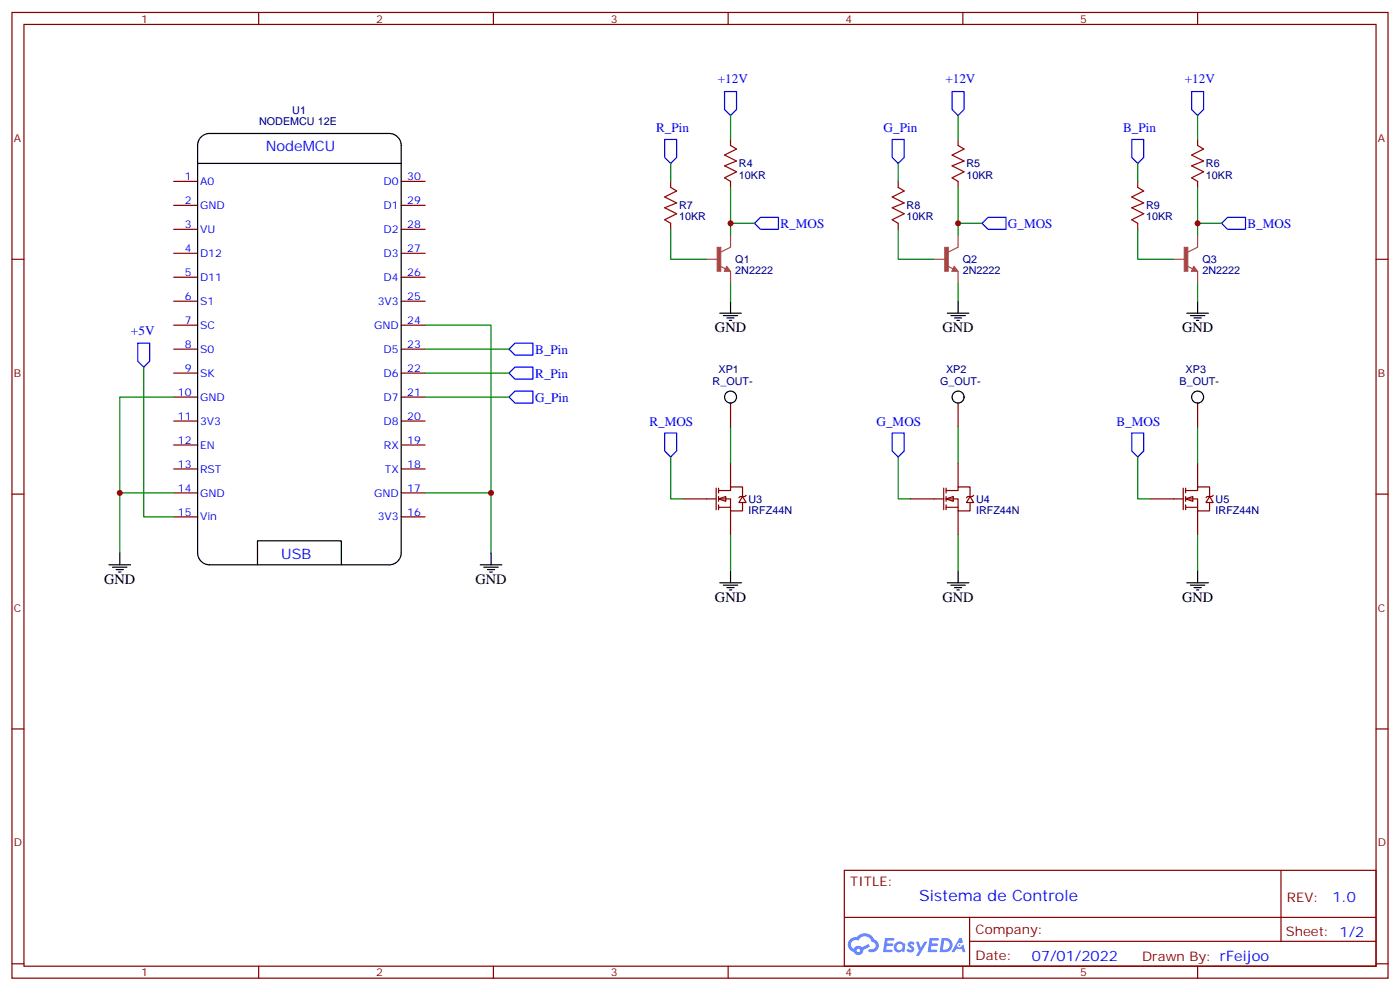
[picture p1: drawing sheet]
<svg xmlns="http://www.w3.org/2000/svg" width="412mm" height="292mm" viewBox="0 0 412 292" stroke-linecap="round" stroke-linejoin="round" font-family="sans-serif">
<g fill="none" stroke="#870000" stroke-width=".35">
<path d="M3.5 3.7h405.4v284.3h-405.4zM7.1 7.2h398.2v277.3h-398.2zM76.2 3.7v3.5M145.3 3.7v3.5M214.5 3.7v3.5M283.6 3.7v3.5M352.8 3.7v3.5M3.5 76.3h3.6M405.3 76.3h3.6M3.5 145.5h3.6M405.3 145.5h3.6M3.5 214.6h3.6"/>
<path d="M405.3 214.6h3.6M248.7 256.3h156.6v28.2h-156.6zM377.3 256.3v20.9M248.7 270.1h156.5M285.6 277.2h119.6M285.6 270.1v14.1M3.5 283.8h3.6M76.2 284.5v3.5M145.3 284.5v3.5M214.5 284.5v3.5M283.6 284.5v3.5M352.8 284.5v3.5"/>
<path d="M405.3 283.8h3.6"/>
</g>
<g fill="#5487ff">
<path d="M267.7 277.4a1.22 1.22 0 0 1 1.7 .3l-.4 .6a.47 .47 0 0 0-.3-.4 .47 .47 0 0 0-.5 .2l.1 .2a1.14 1.14 0 0 1 .8 1.7 1.14 1.14 0 0 1-1.9 0l-.2-.2 .5-.5 .7 .4a.29 .29 0 0 0 .3-.2 .29 .29 0 0 0-.2-.4 1.04 1.04 0 0 1-.6-1.7z"/>
<path d="M260.7 276.2h2.4l.3 .2-.2 .5h-1.8l-.1 .9h1.5l.3 .3-.3 .4h-1.6l-.2 1.1 1.7 .1 .2 .3-.2 .3h-2.6z"/>
<path d="M273.8 276.2h2.4l.3 .2-.1 .5h-1.8l-.2 .9h1.6l.3 .3-.4 .4h-1.6l-.1 1.1 1.7 .1 .2 .3-.2 .3h-2.6z"/>
<path d="M282.6 276.2h.7l.3 1.2-.6 .4a.69 .69 0 0 0-1 .2 .69 .69 0 0 0 .4 1 .69 .69 0 0 0 .9-.6l.5-.3 .6 2.2h-.8l-.2-.9h-1.8l-.5 .9h-.8z"/>
<path d="M269.8 277.3h.8l.6 1.8 1.1-1.8h.9l-2.6 4.2h-.8l.9-1.6z"/>
<path d="M277.4 276.2l-.6 4.1h1.3a2.11 2.11 0 0 0 2.5-2.1 2.11 2.11 0 0 0-2.5-2zM278.1 276.9a1.39 1.39 0 0 1 1.7 1.4 1.39 1.39 0 0 1-1.8 1.3h-.3z"/>
<path d="M263.7 277.8a1.54 1.54 0 0 0-.1 2.2 1.54 1.54 0 0 0 2.2 .1l.6 .2 .3-2.3-.2-.2h-.4a1.49 1.49 0 0 0-2.4 0zM264 278.8a.94 .94 0 0 1 1.8 0 .94 .94 0 0 1-1.8 0z"/>
<path d="M250.4 276.6a2.18 2.18 0 0 0 1.1 3.7 1.44 1.44 0 0 0 1.6 .9 1.44 1.44 0 0 0 1.2-1.5l2-1-.5-.7-1.9 .9a1.47 1.47 0 0 0-2.4 .5 1.39 1.39 0 0 1-.7-2 1.39 1.39 0 0 1 2-.4 2.12 2.12 0 0 1 2.2-1.3 2.12 2.12 0 0 1 1.9 1.6 1.14 1.14 0 0 1 1.1 1.5 1.14 1.14 0 0 1-1.7 .7 .43 .43 0 0 0-.5 .4 .43 .43 0 0 0 .4 .4 1.98 1.98 0 0 0 2.5-1.2 1.98 1.98 0 0 0-1.2-2.5 3.1 3.1 0 0 0-5.3-.7l-.9 .1zM252.3 279.9a.55 .55 0 0 1 1.1 0 .55 .55 0 0 1-1.1 0z"/>
<circle cx="282.6" cy="278.3" r=".26"/>
</g>
<g fill="none" stroke="#870000" stroke-width=".35">
<path d="M51.2 53.4h7M118.2 53.4h7M197.6 53.4v1.8M215.2 41.1v1.7M215.2 53.4v1.8M264.6 53.4v1.8M282.2 41.1v1.7M282.2 53.4v1.8M335.1 53.4v1.8M352.8 41.1v1.7M352.8 53.4v1.8M51.2 74.6h7"/>
<path d="M51.2 67.5h7M51.2 60.5h7M118.2 74.6h7M118.2 67.5h7M118.2 60.5h7M197.6 65.8v1.7M264.6 65.8v1.7M335.1 65.8v1.7M51.2 95.7h7M51.2 88.7h7M51.2 81.6h7M118.2 95.7h7"/>
<path d="M118.2 88.7h7M118.2 81.6h7M51.2 116.9h7M51.2 109.9h7M51.2 102.8h7M118.2 116.9h7M118.2 109.9h7M118.2 102.8h7M51.2 138.1h7M51.2 131h7M51.2 124h7M118.2 138.1h7"/>
<path d="M118.2 131h7M118.2 124h7M51.2 152.2h7M51.2 145.1h7M118.2 152.2h7M118.2 145.1h7"/>
</g>
<g fill="none" stroke="#000" stroke-width=".35">
<path d="M58.2 48.1h60M59.2 40.3a3.5 3.5 0 0 1 2.5-1h53a3.5 3.5 0 0 1 3.5 3.5v120a3.5 3.5 0 0 1-3.5 3.5h-53a3.5 3.5 0 0 1-3.5-3.5v-120a3.5 3.5 0 0 1 1-2.5zM212 92.2h6.4M213.1 92.9h4.2M214.1 93.6h2.2M214.8 94.3h.7M215.2 88.7v3.5M279 92.2h6.4M280.1 92.9h4.2M281.2 93.6h2.1M281.9 94.3h.7M282.2 88.7v3.5"/>
<path d="M349.6 92.2h6.4M350.7 92.9h4.2M351.7 93.6h2.1M352.4 94.3h.7M352.8 88.7v3.5M32.1 166.3h6.4M33.2 167h4.2M34.2 167.7h2.1M34.9 168.4h.7M35.3 162.8v3.5M75.8 166.3v-7.1h24.7v7.1M141.5 166.3h6.3"/>
<path d="M142.5 167h4.3M143.6 167.7h2.1M144.3 168.4h.7M144.6 162.8v3.5"/>
</g>
<g fill="none" stroke="#00f" stroke-width=".35">
<path d="M213.4 27h3.6v5.2l-1.8 1.8-1.8-1.8zM280.5 27h3.5v5.2l-1.8 1.8-1.7-1.8zM351 27h3.5v5.2l-1.7 1.8-1.8-1.8zM195.8 41.1h3.5v5.3l-1.7 1.7-1.8-1.7zM262.8 41.1h3.5v5.3l-1.7 1.7-1.8-1.7zM333.4 41.1h3.5v5.3l-1.8 1.7-1.7-1.7zM222.2 65.8l1.8-1.8h5.3v3.5h-5.3zM289.3 65.8l1.7-1.8h5.3v3.5h-5.3zM359.8 65.8l1.8-1.8h5.3v3.5h-5.3zM40.6 101h3.5v5.3l-1.8 1.8-1.7-1.8zM149.9 102.8l1.8-1.8h5.3v3.6h-5.3zM149.9 109.9l1.8-1.8h5.3v3.5h-5.3z"/>
<path d="M149.9 116.9l1.8-1.8h5.3v3.6h-5.3z"/>
</g>
<g fill="none" stroke="#008700" stroke-width=".35">
<path d="M215.2 34v7.1M282.2 34v7.1M352.8 34v7.1M197.6 48.1v5.3M215.2 55.2v14.1M264.6 48.1v5.3M282.2 55.2v14.1M335.1 48.1v5.3M352.8 55.2v14.1M197.6 67.5v8.8h10.5M215.2 65.8h7M264.6 67.5v8.8h10.6"/>
<path d="M282.2 65.8h7.1M335.1 67.5v8.8h10.6M352.8 65.8h7M125.2 95.7h19.4v49.4M215.2 83.4v5.3M282.2 83.4v5.3M352.8 83.4v5.3M42.3 108.1v44.1h8.9M51.2 116.9h-15.9v28.2M125.2 116.9h24.7M125.2 109.9h24.7M125.2 102.8h24.7"/>
<path d="M51.2 145.1h-15.9v17.7M125.2 145.1h19.4v17.7"/>
</g>
<path d="M197.6 55.2l1.7 1-3.5 1.8 3.5 1.8-3.5 1.4 3.5 1.7-3.5 1.8 1.8 1.1M215.2 42.8l1.8 1.1-3.6 1.7 3.6 1.8-3.6 1.4 3.6 1.8-3.6 1.8 1.8 1M264.6 55.2l1.7 1-3.5 1.8 3.5 1.8-3.5 1.4 3.5 1.7-3.5 1.8 1.8 1.1M282.2 42.8l1.8 1.1-3.5 1.7 3.5 1.8-3.5 1.4 3.5 1.8-3.5 1.8 1.7 1M335.1 55.2l1.8 1-3.5 1.8 3.5 1.8-3.5 1.4 3.5 1.7-3.5 1.8 1.7 1.1M352.8 42.8l1.7 1.1-3.5 1.7 3.5 1.8-3.5 1.4 3.5 1.8-3.5 1.8 1.8 1" fill="none" stroke="#a10000" stroke-width=".35"/>
<g fill="none" stroke="#a64a4a" stroke-width=".35">
<path d="M208.1 76.3h3.5M212 78.3l1.8 .9M214.1 78.5l1 1.4h-1.7zM214.1 79.2l.2 .3h-.6l.4-.7 .7 .9h-1.1M215.1 72.8l-2.8 1.4M215.2 69.3v3.5M215.2 79.9v3.5M275.2 76.3h3.4M279.1 78.3l1.7 .9M281.1 78.5l1.1 1.4h-1.8zM281.1 79.2l.2 .3h-.5l.3-.7 .7 .9h-1M282.2 72.8l-2.9 1.4"/>
<path d="M282.2 69.3v3.5M282.2 79.9v3.5M345.7 76.3h3.5M349.6 78.3l1.7 .9M351.7 78.5l1 1.4h-1.7zM351.7 79.2l.1 .3h-.5l.4-.7 .7 .9h-1.1M352.7 72.8l-2.8 1.4M352.8 69.3v3.5M352.8 79.9v3.5"/>
</g>
<g fill="#a64a4a" stroke="#a64a4a" stroke-width=".29">
<path d="M211.3 72.8h1v7.1h-1z"/>
<path d="M278.3 72.8h1v7.1h-1z"/>
<path d="M348.8 72.8h1.1v7.1h-1.1z"/>
</g>
<g fill="#fff" stroke="#870000" stroke-width=".35">
<path d="M211.7 146.9l2.1-.7v1.4z"/>
<path d="M218.7 146.2l1.1 1.8h-2.1z"/>
</g>
<path d="M215.2 136.3v7.1M201.1 146.9h9.9M211 143.7v6.4M211.7 144.4h3.5v-1h3.5v2.8M211.7 146.9h3.5v3.5h3.5v-2.4M211.7 149.4h3.5M211.7 143.7v1.4M211.7 146.2v1.4M211.7 148.7v1.4M215.2 150.4v7.1M219.8 145.8l-.4 .4h-1.4l-.3 .3" fill="none" stroke="#870000" stroke-width=".35"/>
<g fill="#fff" stroke="#870000" stroke-width=".35">
<path d="M278.7 146.9l2.1-.7v1.4z"/>
<path d="M285.8 146.2l1 1.8h-2.1z"/>
</g>
<path d="M282.2 136.3v7.1M268.1 146.9h9.9M278 143.7v6.4M278.7 144.4h3.5v-1h3.6v2.8M278.7 146.9h3.5v3.5h3.6v-2.4M278.7 149.4h3.5M278.7 143.7v1.4M278.7 146.2v1.4M278.7 148.7v1.4M282.2 150.4v7.1M286.8 145.8l-.3 .4h-1.5l-.3 .3" fill="none" stroke="#870000" stroke-width=".35"/>
<g fill="#fff" stroke="#870000" stroke-width=".35">
<path d="M349.2 146.9l2.2-.7v1.4z"/>
<path d="M356.3 146.2l1.1 1.8h-2.2z"/>
</g>
<g fill="none" stroke="#870000" stroke-width=".35">
<path d="M215.2 118.7v7M282.2 118.7v7M352.8 118.7v7M352.8 136.3v7.1M338.7 146.9h9.8M348.5 143.7v6.4M349.2 144.4h3.6v-1h3.5v2.8M349.2 146.9h3.6v3.5h3.5v-2.4M349.2 149.4h3.6M349.2 143.7v1.4M349.2 146.2v1.4M349.2 148.7v1.4"/>
<path d="M352.8 150.4v7.1M357.4 145.8l-.4 .4h-1.4l-.4 .3"/>
</g>
<path d="M195.8 127.5h3.5v5.3l-1.7 1.7-1.8-1.7zM262.8 127.5h3.5v5.3l-1.7 1.7-1.8-1.7zM333.4 127.5h3.5v5.3l-1.8 1.7-1.7-1.7z" fill="none" stroke="#00f" stroke-width=".35"/>
<path d="M197.6 134.5v12.4h3.5M215.2 125.7v10.6M264.6 134.5v12.4h3.5M282.2 125.7v10.6M335.1 134.5v12.4h3.6M352.8 125.7v10.6M215.2 157.5v10.6M282.2 157.5v10.6M352.8 157.5v10.6" fill="none" stroke="#008700" stroke-width=".35"/>
<g fill="none" stroke="#000" stroke-width=".35">
<path d="M212 171.6h6.4M213.1 172.3h4.2M214.1 173h2.2M214.8 173.7h.7M215.2 168.1v3.5M279 171.6h6.4M280.1 172.3h4.2M281.2 173h2.1M281.9 173.7h.7M282.2 168.1v3.5M349.6 171.6h6.4M350.7 172.3h4.2"/>
<path d="M351.7 173h2.1M352.4 173.7h.7M352.8 168.1v3.5"/>
<circle cx="215.2" cy="116.9" r="1.76"/>
<circle cx="282.2" cy="116.9" r="1.76"/>
<circle cx="352.8" cy="116.9" r="1.76"/>
</g>
<g fill="#c00">
<circle cx="35.3" cy="145.1" r=".88"/>
<circle cx="144.6" cy="145.1" r=".88"/>
<circle cx="352.8" cy="65.8" r=".88"/>
<circle cx="282.2" cy="65.8" r=".88"/>
<circle cx="215.2" cy="65.8" r=".88"/>
</g>
<text font-size="4.6" fill="#00f" x="270.8" y="265.3">Sistema de Controle</text>
<g font-size="4.2" fill="#00f">
<text x="78.3" y="44.6">NodeMCU</text>
<text x="82.8" y="164.5">USB</text>
<text x="392.5" y="265.5">1.0</text>
<text x="304" y="282.9">07/01/2022</text>
</g>
<g font-size="4.2">
<text x="210.6" y="97.9">GND</text>
<text x="277.6" y="97.9">GND</text>
<text x="348.2" y="97.9">GND</text>
<text x="30.7" y="171.9">GND</text>
<text x="140.1" y="171.9">GND</text>
<text x="210.6" y="177.2">GND</text>
<text x="277.6" y="177.2">GND</text>
<text x="348.2" y="177.2">GND</text>
</g>
<g font-size="3.9" fill="#00f">
<text x="211.4" y="24.4">+12V</text>
<text x="278.5" y="24.4">+12V</text>
<text x="349" y="24.4">+12V</text>
<text x="193.3" y="38.9">R_Pin</text>
<text x="260.3" y="38.9">G_Pin</text>
<text x="330.8" y="38.9">B_Pin</text>
<text x="229.9" y="67.1">R_MOS</text>
<text x="296.9" y="67.1">G_MOS</text>
<text x="367.5" y="67.1">B_MOS</text>
<text x="38.6" y="98.5">+5V</text>
<text x="157.7" y="104.2">B_Pin</text>
<text x="157.7" y="111.2">R_Pin</text>
<text x="157.7" y="118.3">G_Pin</text>
<text x="191.3" y="125.3">R_MOS</text>
<text x="258.2" y="125.3">G_MOS</text>
<text x="328.9" y="125.3">B_MOS</text>
</g>
<g font-size="3.9" fill="#800">
<text x="250.5" y="260.8">TITLE:</text>
<text x="379.1" y="265.5">REV:</text>
<text x="287.4" y="275">Company:</text>
<text x="378.7" y="275.7">Sheet: 1/2</text>
<text x="287.4" y="282.7">Date:</text>
<text x="336.4" y="282.8">Drawn By: rFeijoo</text>
</g>
<g font-size="3.2" fill="#800">
<text x="41.6" y="6.7">1</text>
<text x="110.8" y="6.7">2</text>
<text x="179.9" y="6.7">3</text>
<text x="249.1" y="6.7">4</text>
<text x="318.2" y="6.7">5</text>
<text x="4.1" y="41.8">A</text>
<text x="405.9" y="41.8">A</text>
<text x="4.1" y="110.9">B</text>
<text x="405.9" y="110.9">B</text>
<text x="4.1" y="180.1">C</text>
<text x="405.9" y="180.1">C</text>
<text x="4.1" y="249.2">D</text>
<text x="405.9" y="249.2">D</text>
<text x="41.6" y="287.5">1</text>
<text x="110.8" y="287.5">2</text>
<text x="179.9" y="287.5">3</text>
<text x="249.1" y="287.5">4</text>
<text x="318.2" y="287.5">5</text>
</g>
<g font-size="3.2" fill="#000080">
<text x="86.1" y="33.4">U1</text>
<text x="76.3" y="36.9">NODEMCU 12E</text>
<text x="217.7" y="52.6">10KR</text>
<text x="217.7" y="49.2">R4</text>
<text x="284.7" y="52.6">10KR</text>
<text x="284.7" y="49.2">R5</text>
<text x="355.2" y="52.6">10KR</text>
<text x="355.2" y="49.2">R6</text>
<text x="200" y="64.9">10KR</text>
<text x="200" y="61.6">R7</text>
<text x="267.1" y="64.9">10KR</text>
<text x="267.1" y="61.6">R8</text>
<text x="337.6" y="64.9">10KR</text>
<text x="337.6" y="61.6">R9</text>
<text x="216.6" y="77.5">Q1</text>
<text x="283.6" y="77.5">Q2</text>
<text x="354.2" y="77.5">Q3</text>
<text x="216.6" y="80.8">2N2222</text>
<text x="283.6" y="80.8">2N2222</text>
<text x="354.2" y="80.8">2N2222</text>
<text x="209.9" y="113.4">R_OUT-</text>
<text x="211.7" y="109.9">XP1</text>
<text x="276.9" y="113.4">G_OUT-</text>
<text x="278.7" y="109.9">XP2</text>
<text x="347.5" y="113.4">B_OUT-</text>
<text x="349.2" y="109.9">XP3</text>
<text x="220.5" y="148.1">U3</text>
<text x="287.5" y="148.1">U4</text>
<text x="358.1" y="148.1">U5</text>
<text x="220.5" y="151.3">IRFZ44N</text>
<text x="287.5" y="151.3">IRFZ44N</text>
<text x="358.1" y="151.3">IRFZ44N</text>
</g>
<g font-size="3.2" fill="#00f">
<text x="54.4" y="53.1">1</text>
<text x="119.9" y="53.1">30</text>
<text x="58.9" y="54.5">A0</text>
<text x="113" y="54.5">D0</text>
<text x="54.4" y="60.1">2</text>
<text x="58.9" y="61.5">GND</text>
<text x="113" y="61.5">D1</text>
<text x="119.9" y="60.1">29</text>
<text x="54.4" y="67.2">3</text>
<text x="58.9" y="68.6">VU</text>
<text x="113" y="68.6">D2</text>
<text x="119.9" y="67.2">28</text>
<text x="54.4" y="74.2">4</text>
<text x="58.9" y="75.6">D12</text>
<text x="113" y="75.6">D3</text>
<text x="119.9" y="74.2">27</text>
<text x="54.4" y="81.3">5</text>
<text x="58.9" y="82.7">D11</text>
<text x="113" y="82.7">D4</text>
<text x="119.9" y="81.3">26</text>
<text x="54.4" y="88.3">6</text>
<text x="58.9" y="89.7">S1</text>
<text x="111.3" y="89.7">3V3</text>
<text x="119.9" y="88.3">25</text>
<text x="54.4" y="95.4">7</text>
<text x="119.9" y="95.4">24</text>
<text x="58.9" y="96.8">SC</text>
<text x="110.2" y="96.8">GND</text>
<text x="54.4" y="102.4">8</text>
<text x="58.9" y="103.9">S0</text>
<text x="113" y="103.9">D5</text>
<text x="119.9" y="102.4">23</text>
<text x="54.4" y="109.5">9</text>
<text x="58.9" y="110.9">SK</text>
<text x="113" y="110.9">D6</text>
<text x="119.9" y="109.5">22</text>
<text x="52.4" y="116.6">10</text>
<text x="58.9" y="118">GND</text>
<text x="113" y="118">D7</text>
<text x="119.9" y="116.6">21</text>
<text x="52.4" y="123.6">11</text>
<text x="58.9" y="125">3V3</text>
<text x="113" y="125">D8</text>
<text x="119.9" y="123.6">20</text>
<text x="52.4" y="130.7">12</text>
<text x="119.9" y="130.7">19</text>
<text x="52.4" y="137.7">13</text>
<text x="58.9" y="132.1">EN</text>
<text x="113.1" y="132.1">RX</text>
<text x="119.9" y="137.7">18</text>
<text x="58.9" y="139.1">RST</text>
<text x="113.3" y="139.1">TX</text>
<text x="52.4" y="144.8">14</text>
<text x="58.9" y="146.2">GND</text>
<text x="110.2" y="146.2">GND</text>
<text x="119.9" y="144.8">17</text>
<text x="52.4" y="151.8">15</text>
<text x="58.9" y="153.2">Vin</text>
<text x="111.3" y="153.2">3V3</text>
<text x="119.9" y="151.8">16</text>
</g>
</svg>
